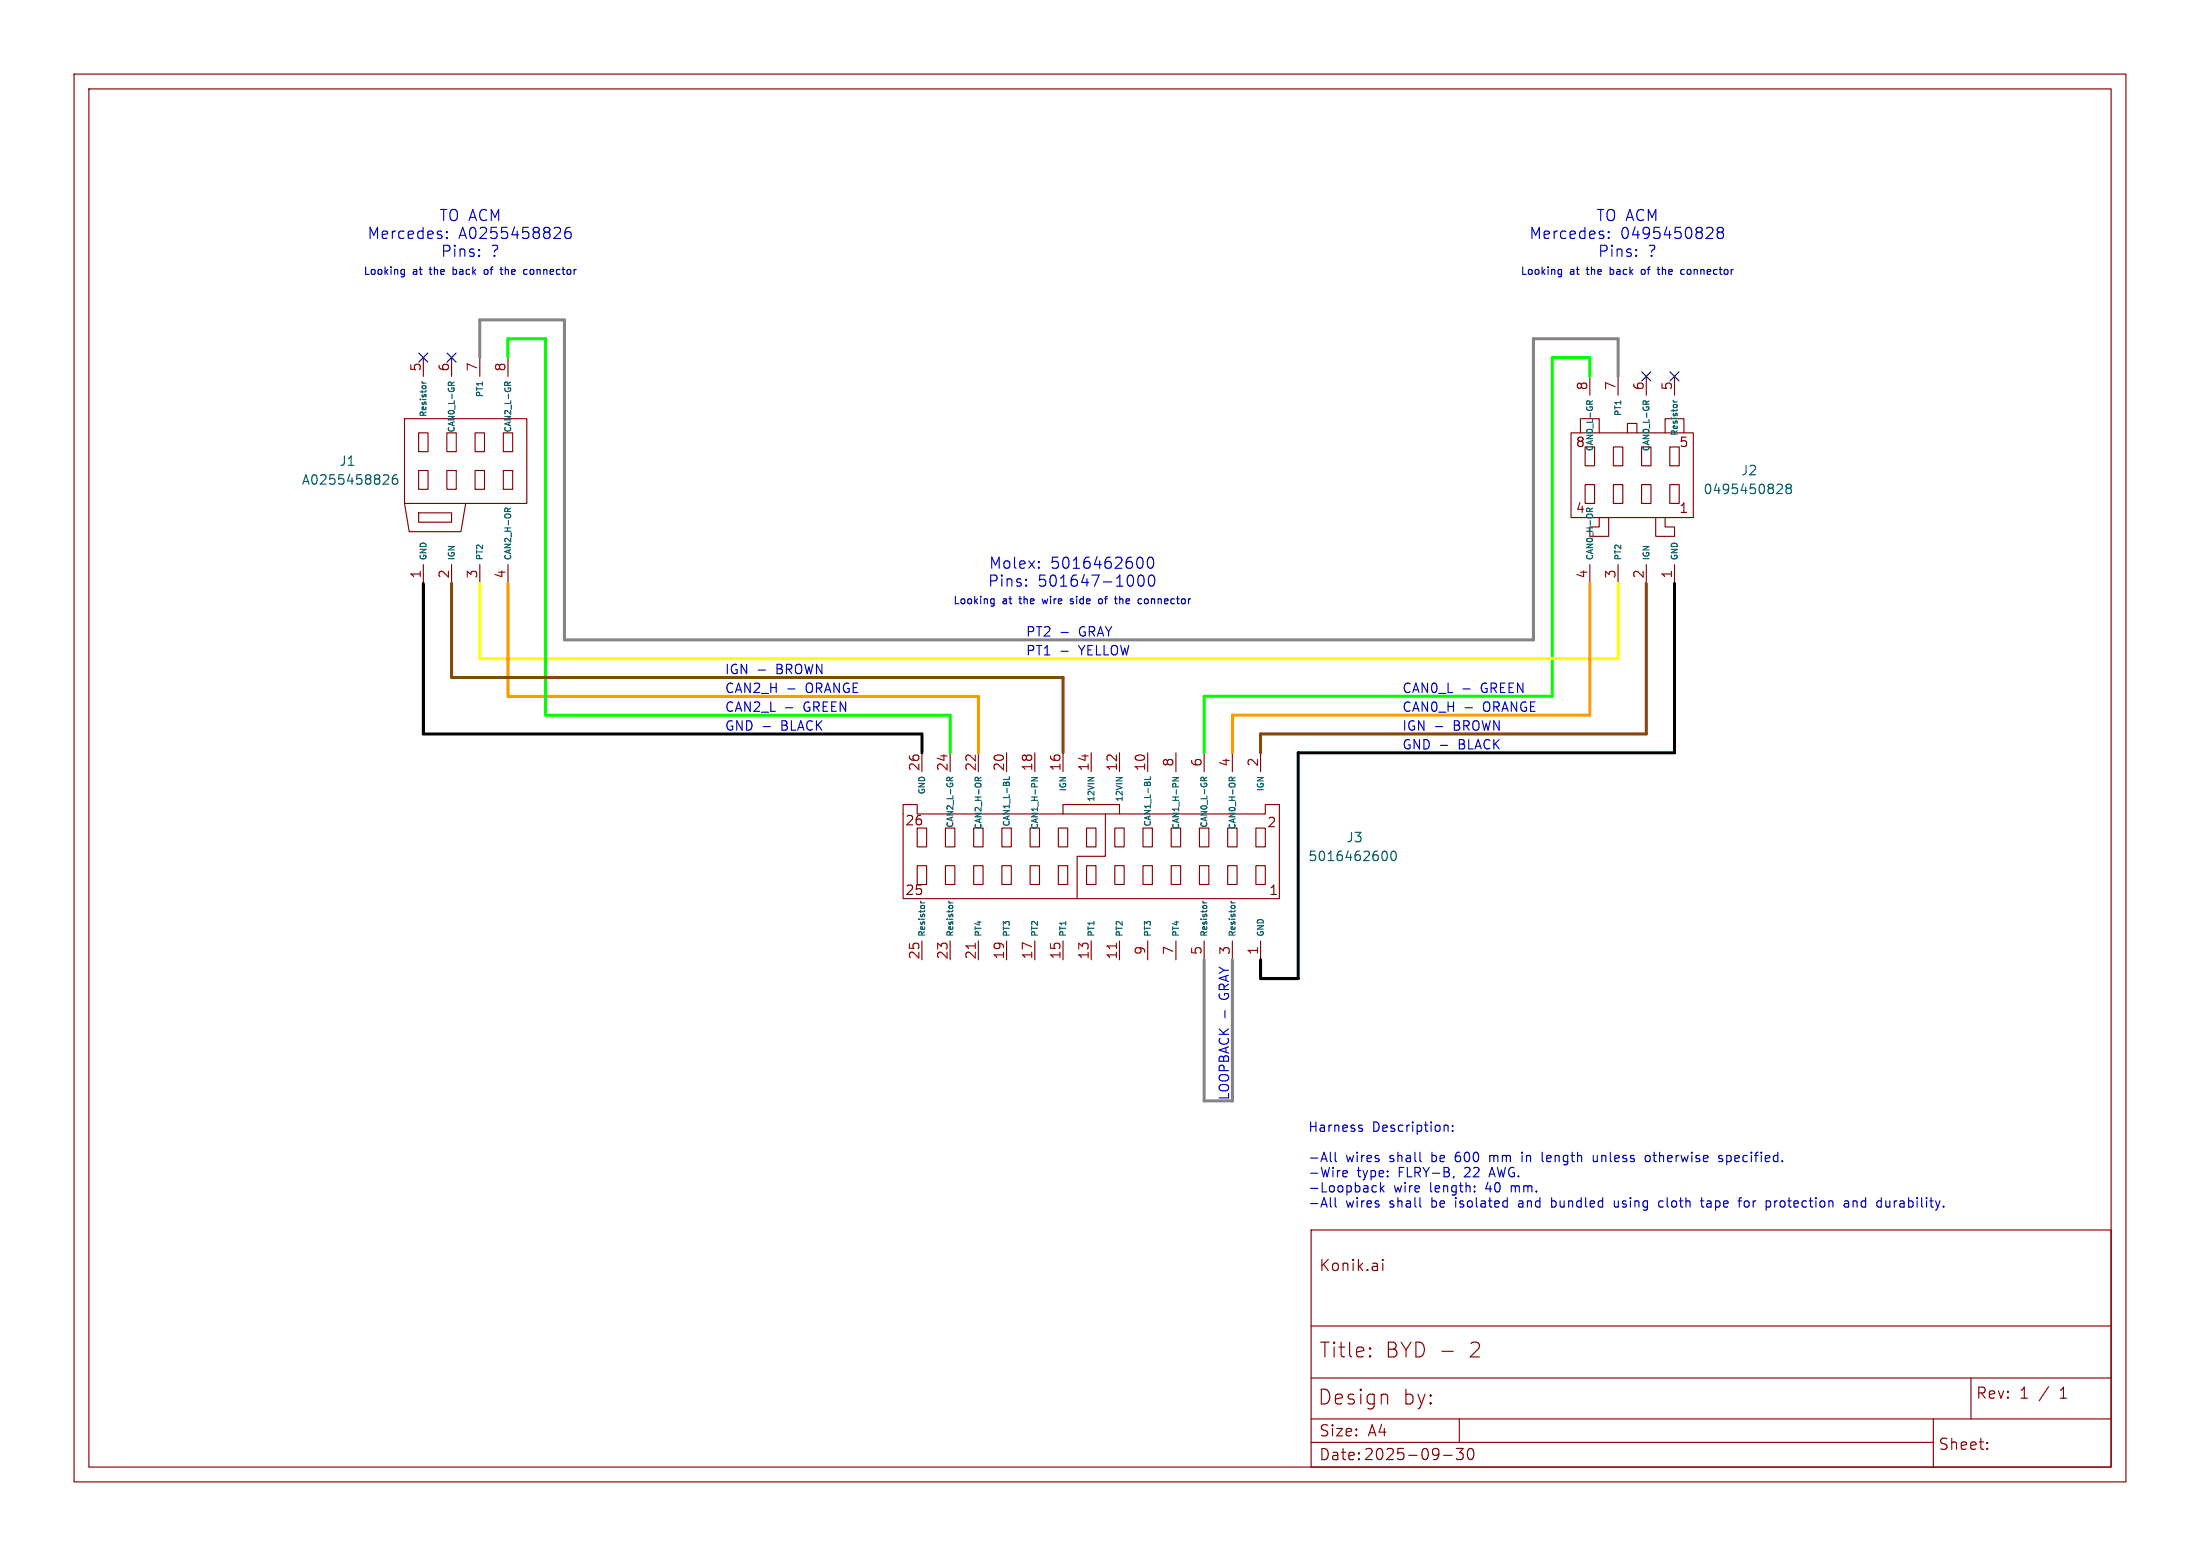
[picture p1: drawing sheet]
<svg xmlns="http://www.w3.org/2000/svg" width="297mm" height="210mm" viewBox="0 0 297 210" stroke-linecap="round" stroke-linejoin="round" font-family="sans-serif">
<g fill="none" stroke="#840000" stroke-width=".15">
<path d="M10 10h277v190h-277zM12 12h273v186h-273zM54.6 56.5h16.5v11.4h-8.2l-.7 3.9h-7l-.6-3.9zM56.5 58.4h1.3v2.6h-1.3zM57.1 48.3v2.5M60.3 58.4h1.3v2.6h-1.3zM61 48.3v2.5M64.1 58.4h1.3v2.6h-1.3zM64.8 48.3v2.5M67.9 58.4h1.3v2.6h-1.3zM68.6 48.3v2.5M212.1 58.4h16.5v11.5h-16.5z"/>
<path d="M213.4 58.4v-1.9h2.5v1.9M214.6 50.8v2.5M218.4 50.8v2.5M219.7 58.4v-1.2h1.3v1.2M222.2 50.8v2.5M224.8 58.4v-1.9h2.5v1.9M226.1 50.8v2.5M54.6 67.9h8.3M56.5 63.5h1.3v2.5h-1.3zM56.5 69.2h4.5v1.3h-4.5zM57.1 76.2v2.5M60.3 63.5h1.3v2.5h-1.3z"/>
<path d="M61 76.2v2.5M64.1 63.5h1.3v2.5h-1.3zM64.8 76.2v2.5M67.9 63.5h1.3v2.5h-1.3zM68.6 76.2v2.5M214 60.3h1.3v2.6h-1.3zM214 65.4h1.3v2.5h-1.3zM214.6 71.1h1.3v-1.2h1.3v2.5h-2.6zM214.6 76.2v2.5M217.8 60.3h1.3v2.6h-1.3zM217.8 65.4h1.3v2.5h-1.3zM218.4 76.2v2.5"/>
<path d="M221.6 60.3h1.3v2.6h-1.3zM221.6 65.4h1.3v2.5h-1.3zM222.2 76.2v2.5M223.5 69.9v2.5h2.6v-1.3h-1.3v-1.2M225.4 60.3h1.3v2.6h-1.3zM225.4 65.4h1.3v2.5h-1.3zM226.1 76.2v2.5M121.9 108.6h1.9v1.3h19.7v-1.3h7.6v1.3h19.7v-1.3h1.9v12.7h-50.8zM123.8 111.8h1.3v2.5h-1.3zM123.8 116.8h1.3v2.6h-1.3zM124.5 101.6v2.5M127.6 111.8h1.3v2.5h-1.3z"/>
<path d="M127.6 116.8h1.3v2.6h-1.3zM128.3 101.6v2.5M131.4 111.8h1.3v2.5h-1.3zM131.4 116.8h1.3v2.6h-1.3zM132.1 101.6v2.5M135.3 111.8h1.2v2.5h-1.2zM135.3 116.8h1.2v2.6h-1.2zM135.9 101.6v2.5M139.1 111.8h1.2v2.5h-1.2zM139.1 116.8h1.2v2.6h-1.2zM139.7 101.6v2.5M142.9 111.8h1.2v2.5h-1.2z"/>
<path d="M142.9 116.8h1.2v2.6h-1.2zM143.5 109.9h7.6M143.5 101.6v2.5M146.7 111.8h1.3v2.5h-1.3zM146.7 116.8h1.3v2.6h-1.3zM147.3 101.6v2.5M149.2 109.9v5.7h-3.8v5.7M150.5 111.8h1.3v2.5h-1.3zM150.5 116.8h1.3v2.6h-1.3zM151.1 101.6v2.5M154.3 111.8h1.3v2.5h-1.3zM154.3 116.8h1.3v2.6h-1.3z"/>
<path d="M154.9 101.6v2.5M158.1 111.8h1.3v2.5h-1.3zM158.1 116.8h1.3v2.6h-1.3zM158.7 101.6v2.5M161.9 111.8h1.3v2.5h-1.3zM161.9 116.8h1.3v2.6h-1.3zM162.6 101.6v2.5M165.7 111.8h1.3v2.5h-1.3zM165.7 116.8h1.3v2.6h-1.3zM166.4 101.6v2.5M169.5 111.8h1.3v2.5h-1.3zM169.5 116.8h1.3v2.6h-1.3z"/>
<path d="M170.2 101.6v2.5M124.5 127v2.5M128.3 127v2.5M132.1 127v2.5M135.9 127v2.5M139.7 127v2.5M143.5 127v2.5M147.3 127v2.5M151.1 127v2.5M154.9 127v2.5M158.7 127v2.5M162.6 127v2.5"/>
<path d="M166.4 127v2.5M170.2 127v2.5M177 179h108M177 166h108v32h-108zM186.7 170v.1M186.7 170.5v1M186.7 170l-.1 .1h.1M177 191.5h108M177 186h108M177 194.7h84M185 183h.1l-.1 .1M185 183h-.1l.1 .1"/>
<path d="M185 181.9v.2M185 183v.1M185 181.9l.1 .1-.1 .1M185 181.9l-.1 .1 .1 .1M187.2 188.3l.1 .1v1.1M194.7 182.4h1.5M194.9 196.4h1.1M196.6 195.5h.9l-.5 .6a.41 .41 0 0 1 .5 .3v.3l-.1 .2-.6 .1-.2-.1M197 191.5v3.2M198.2 195.6a.36 .36 0 0 1 .4-.1 .36 .36 0 0 1 .3 .3 .77 .77 0 0 1-.4 1.2 .91 .91 0 0 1-.3-1.4zM261 191.5v6.5M266.1 186v5.5"/>
<path d="M268.3 195.5v.1M268.3 195.5h-.1l.1 .1M268.3 194.7v.1M268.3 194.7l-.1 .1h.1"/>
</g>
<g fill="none" stroke="#006464" stroke-width=".15">
<path d="M57 51.7h.5M57 51.5l.1 .2M60.5 52v-.3l.2-.1h.2v.4M61.3 51.6l-.4 .2M65.1 51.6v.4M68.1 52v-.3l.2-.1h.2l.1 .4M68.9 51.6l-.3 .2M214.2 54.6v-.3l.1-.2 .3 .1v.4M215 54.1l-.4 .3M218.8 54.1v.5M221.8 54.6v-.3l.2-.2 .2 .1v.4M222.6 54.1l-.4 .3"/>
<path d="M225.9 54.3h.5M225.9 54l.1 .3M51.9 64.1h.5l.1 .3-.1 .2-.7 .7h.8M53.6 64.1a.5 .5 0 0 0-.6 .5v.5l.1 .2h.4l.1-.1 .1-.4-.1-.2h-.4l-.2 .2M68.1 69v-.3l.2-.1 .2 .1 .1 .3M68.9 68.6l-.3 .2M214.2 68.7l.1-.1h.2l.1 .4M215 68.6l-.4 .2M240.1 65.3l.4 .1 .1 .3v.2l-.8 .7h.8M241.4 65.9l-.3-.2 .3-.4h.2l.2 .3-.2 .3M241.4 65.9l-.3 .2 .1 .4 .2 .1h.3l.1-.2v-.3l-.2-.2M241.4 65.9h.2"/>
<path d="M127.8 105.4v-.3l.2-.2 .2 .1 .1 .4M128.6 104.9l-.3 .3M131.6 105.4v-.3l.2-.2 .2 .1 .1 .4M132.4 104.9l-.3 .3M136.3 104.8v.4h-.8M139.3 104.9h.8l-.8 .5h.8M146.9 104.9h.8l-.8 .5M150.7 104.9h.8l-.8 .5M155.3 104.8v.4h-.8M158.3 104.9h.8l-.8 .5h.8M162.1 105.4v-.3l.2-.2 .2 .1v.4M162.9 104.9l-.4 .3"/>
<path d="M165.9 105.4v-.3l.2-.2 .2 .1 .1 .4M166.7 104.9l-.3 .3M186.9 114.9h.1a.79 .79 0 0 1 0 1.2h-.1M187.9 115l.3-.1a.79 .79 0 0 1 0 1.2h-.3l-.1-.2v-.5zM124.3 121.9h.5M124.3 121.6l.1 .3M128.1 121.9h.5M128.1 121.6l.2 .3M162.4 121.9h.5M162.4 121.6l.1 .3M166.2 121.9h.5M166.2 121.6l.2 .3"/>
</g>
<path d="M131.7 127.3v.7M150.7 127.3v.7" fill="none" stroke="#a90000" stroke-width=".15"/>
<g fill="none" stroke="#0000c2" stroke-width=".15">
<path d="M54.2 37h.4M54.2 36.4h.4M54.6 36.4v.8l-.1 .1-.2 .1M60.3 32l.1 .1-.1 .1M60.3 32l-.1 .1 .1 .1M60.3 31.3v.1M60.3 32v.2M60.3 31.3h.1l-.1 .1M60.3 31.3h-.1l.1 .1M64.7 34.5v.1M64.7 34.5h-.1l.1 .1M64.7 33.7v.1"/>
<path d="M64.7 33.7h-.1l.1 .1M65.7 36.4h-.2l-.1 .2v.3l.3 .1M67.5 36.4h.4M67.7 37h.2M70.9 36.4h.3M71.2 37h-.3M75.5 30.8a.41 .41 0 0 1 .1 .5l-.8 .9h.9M77 30.7a.59 .59 0 0 0-.7 .6v.6l.1 .2 .4 .1 .2-.2 .1-.5-.1-.2h-.5l-.2 .2M210.4 37h.4M210.4 36.4h.4M210.8 36.4v.8l-.1 .1-.2 .1M217.2 32v.1v.1"/>
<path d="M217.2 32l-.1 .1 .1 .1M217.2 31.3v.1M217.2 32v.2M217.2 31.3h-.1l.1 .1M220.9 34.5h.1l-.1 .1M220.9 34.5h-.1l.1 .1M220.9 33.7v.1M220.9 34.5v.1M220.9 33.7h.1l-.1 .1M220.9 33.7h-.1l.1 .1M221.9 36.4h-.2l-.1 .2v.3l.3 .1M223.7 36.4h.4"/>
<path d="M223.9 37h.2M227.1 36.4h.3M227.4 37h-.3M231 30.7l.1 .1a.41 .41 0 0 1 .1 .5l-.9 .9h.9M232.1 31.3l-.3 .3v.3l.3 .3 .4-.1 .2-.2-.1-.4-.2-.2M232.1 31.3h-.1a.31 .31 0 0 1-.2-.4 .31 .31 0 0 1 .3-.2l.4 .1a.31 .31 0 0 1 .2 .3 .31 .31 0 0 1-.3 .2M232.1 31.3h.3M138.5 79h.1l-.1 .1M138.5 79v.1M138.5 78.2v.1M138.5 78.2l.1 .1h-.1M140.2 76.6h.1l-.1 .1"/>
<path d="M140.2 76.6v.1M140.2 75.8v.1M140.2 75.8h.1l-.1 .1M154 77.6h.1a.94 .94 0 0 1 0 1.5h-.1a.91 .91 0 0 1-.3-1.3M154 75.2a.94 .94 0 0 1 0 1.5M155 75.3a.36 .36 0 0 1 .4-.1 .36 .36 0 0 1 .3 .3 .77 .77 0 0 1-.5 1.2 .91 .91 0 0 1-.2-1.4zM155.2 77.8a.36 .36 0 0 1 .3-.2 .36 .36 0 0 1 .3 .3 .77 .77 0 0 1-.4 1.2 .91 .91 0 0 1-.2-1.3zM102.4 90.4h.9M103 98.1h1M106.1 95.5h.9M106.4 93h.9M133.8 81.4h.4"/>
<path d="M133.8 80.9h.4M134.2 80.8v.8l-.1 .2h-.2M140.7 80.8l.2 .7M143.2 85.4h1M143.2 87.9h1M144.5 81.4l.3 .1M144.8 80.8l-.3 .2v.1l.3 .1M148.4 80.9l.1-.1 .3 .1v.4l-.1 .1-.2 .1-.1-.1zM151.2 80.5v1M151.3 80.8l-.1 .1M154.8 80.8l-.2 .1-.1 .1v.4l.3 .1M193.8 98.1h1"/>
<path d="M197.5 93h1M197.8 95.5h1M194.5 100.6h.9M165.4 136.4v1M179.6 155.5v1.1l.2 .2M180.3 155.5v1.1l.1 .2M181.3 158.7l.2 .1h.3M181.3 158.2l.2-.2h.2l.2 .2v.1l-.6 .1M183.6 152.3h.3v.2l-.1 .2h-.3M183.6 151.9h.3M186.4 159.6v1.3M191.7 156.7l.2 .1"/>
<path d="M195 151.9h.4l.1 .8M196.1 152.6v.1M196.1 151.9v.1M196.3 158.8l-.1 .2M201.1 155.9v.9M201.3 155.9l-.2 .2M205.5 155.5v.1M205.5 155.9v.9M208.2 155.5v1.1l.2 .2M215.1 155.9l.1 .8 .3 .1 .1-.1M215.6 155.9v.9M222.2 156.1l.1-.2 .4 .2 .1 .4-.1 .2-.4 .1-.1-.1z"/>
<path d="M232.5 156l-.3-.1-.2 .2 .1 .2 .4 .1v.3h-.5M233.1 156.7l.1 .1M233.1 155.9v1.3M233.2 155.9l-.1 .1M179.6 161.7v1l.2 .2M180.3 161.7v1l.1 .2M185.3 160.8h.5M186.5 160.4l.4 .5M186.9 160l-.5 .5M191.7 162.9h.2M199.1 160.8v.1M199.1 160.1v.1"/>
<path d="M205.2 162.1h-.1M205.2 162.4a.25 .25 0 0 0-.2 .3 .25 .25 0 0 0 .2 .2M209.5 161.7v1.2M209.5 162.9h.3M209.8 162.1h-.3M217.9 162.1l.1 .8h.3l.2-.1M224.5 162.1h-.3l-.3 .2v.4l.1 .2h.5M229.5 162.1h.5M229.7 161.7v1l.1 .2h.2M230.6 162.1h-.1M230.6 162.4a.25 .25 0 0 0-.2 .3 .25 .25 0 0 0 .2 .2M235.9 162.1h-.3l-.1 .2v.5l.4 .1"/>
<path d="M239.6 162.1v.8M239.8 162.1l-.2 .2M249 162.1h.5l.1 .8M249.6 162.4h-.5a.25 .25 0 0 0-.1 .3 .25 .25 0 0 0 .1 .2h.5M250.2 162.1v.8M250.5 162.1l-.3 .1M254.6 162.1v.8h.3l.2-.1"/>
</g>
<path d="M64.8 48.3v-5.1h11.4v43.2h130.8v-40.7h11.4v5.1M162.6 129.5v19.1h3.8v-19.1" fill="none" stroke="#848484" stroke-width=".41"/>
<path d="M68.6 48.3v-2.6h5.1v50.8h54.6v5.1M214.6 50.8v-2.5h-5.1v45.7h-46.9v7.6" fill="none" stroke="#0f0" stroke-width=".41"/>
<path d="M64.8 78.7v10.2h153.6v-10.2" fill="none" stroke="#ff0" stroke-width=".41"/>
<path d="M57.1 78.7v20.4h67.4v2.5M226.1 78.7v22.9h-50.8v30.5h-5.1v-2.6" fill="none" stroke="#000" stroke-width=".41"/>
<path d="M68.6 78.7v15.3h63.5v7.6M214.6 78.7v17.8h-48.2v5.1" fill="none" stroke="#f90" stroke-width=".41"/>
<path d="M61 78.7v12.7h82.5v10.2M222.2 78.7v20.4h-52v2.5" fill="none" stroke="#804d00" stroke-width=".41"/>
<path d="M56.5 47.7l1.3 1.2M57.8 47.7l-1.3 1.2M60.4 47.7l1.2 1.2M61.6 47.7l-1.2 1.2M221.6 50.2l1.3 1.2M222.9 50.2l-1.3 1.2M225.5 50.2l1.2 1.2M226.7 50.2l-1.2 1.2" fill="none" stroke="#000084" stroke-width=".15"/>
<g font-size="2.8" fill="#840000">
<text x="178" y="183.5">Title:</text>
<text x="186.9" y="183.5">BYD -</text>
<text x="198.3" y="183.5">2</text>
<text x="177.8" y="189.8">Design</text>
<text x="189.3" y="189.8">by:</text>
</g>
<g font-size="2.1" fill="#0000c2">
<text x="49.5" y="32.5">Mercedes:</text>
<text x="59.2" y="30.1">TO ACM</text>
<text x="59.5" y="34.9">Pins:</text>
<text x="61.9" y="32.5">A0255458826</text>
<text x="66.3" y="34.9">?</text>
<text x="206.4" y="32.5">Mercedes:</text>
<text x="215.5" y="30.1">TO ACM</text>
<text x="215.7" y="34.9">Pins:</text>
<text x="218.8" y="32.5">0495450828</text>
<text x="222.5" y="34.9">?</text>
<text x="133.5" y="77">Molex:</text>
<text x="141.8" y="77">5016462600</text>
<text x="133.3" y="79.4">Pins:</text>
<text x="140.1" y="79.4">501647-1000</text>
</g>
<g font-size="2.1" fill="#840000">
<text x="178" y="171.8">Konik.ai</text>
<text x="266.7" y="189">Rev:</text>
<text x="272.6" y="189">1</text>
<text x="275.4" y="189">/</text>
<text x="278.2" y="189">1</text>
<text x="178" y="197.3">Date: 2025-09-30</text>
<text x="178" y="194.1">Size:</text>
<text x="184.7" y="194.1">A4</text>
<text x="261.6" y="195.9">Sheet:</text>
</g>
<g font-size="1.8" fill="#a90000">
<text x="56.9" y="50.2" transform="rotate(-90 56.9 50.2)">5</text>
<text x="60.7" y="50.2" transform="rotate(-90 60.7 50.2)">6</text>
<text x="64.5" y="50.2" transform="rotate(-90 64.5 50.2)">7</text>
<text x="68.3" y="50.2" transform="rotate(-90 68.3 50.2)">8</text>
<text x="214.4" y="52.8" transform="rotate(-90 214.4 52.8)">8</text>
<text x="218.2" y="52.8" transform="rotate(-90 218.2 52.8)">7</text>
<text x="222" y="52.8" transform="rotate(-90 222 52.8)">6</text>
<text x="225.8" y="52.8" transform="rotate(-90 225.8 52.8)">5</text>
<text x="56.9" y="78.2" transform="rotate(-90 56.9 78.2)">1</text>
<text x="60.7" y="78.2" transform="rotate(-90 60.7 78.2)">2</text>
<text x="64.5" y="78.2" transform="rotate(-90 64.5 78.2)">3</text>
<text x="68.3" y="78.2" transform="rotate(-90 68.3 78.2)">4</text>
<text x="214.4" y="78.2" transform="rotate(-90 214.4 78.2)">4</text>
<text x="218.2" y="78.2" transform="rotate(-90 218.2 78.2)">3</text>
<text x="222" y="78.2" transform="rotate(-90 222 78.2)">2</text>
<text x="225.8" y="78.2" transform="rotate(-90 225.8 78.2)">1</text>
<text x="124.2" y="104.2" transform="rotate(-90 124.2 104.2)">26</text>
<text x="128" y="104.2" transform="rotate(-90 128 104.2)">24</text>
<text x="131.8" y="104.2" transform="rotate(-90 131.8 104.2)">22</text>
<text x="135.6" y="104.2" transform="rotate(-90 135.6 104.2)">20</text>
<text x="139.4" y="104.2" transform="rotate(-90 139.4 104.2)">18</text>
<text x="143.3" y="104.2" transform="rotate(-90 143.3 104.2)">16</text>
<text x="147.1" y="104.2" transform="rotate(-90 147.1 104.2)">14</text>
<text x="150.9" y="104.2" transform="rotate(-90 150.9 104.2)">12</text>
<text x="154.7" y="104.2" transform="rotate(-90 154.7 104.2)">10</text>
<text x="158.5" y="103.6" transform="rotate(-90 158.5 103.6)">8</text>
<text x="162.3" y="103.6" transform="rotate(-90 162.3 103.6)">6</text>
<text x="166.1" y="103.6" transform="rotate(-90 166.1 103.6)">4</text>
<text x="169.9" y="103.6" transform="rotate(-90 169.9 103.6)">2</text>
<text x="124.2" y="129.6" transform="rotate(-90 124.2 129.6)">25</text>
<text x="128" y="129.6" transform="rotate(-90 128 129.6)">23</text>
<text x="131.8" y="129.6" transform="rotate(-90 131.8 129.6)">21</text>
<text x="135.6" y="129.6" transform="rotate(-90 135.6 129.6)">19</text>
<text x="139.4" y="129.6" transform="rotate(-90 139.4 129.6)">17</text>
<text x="143.3" y="129.6" transform="rotate(-90 143.3 129.6)">15</text>
<text x="147.1" y="129.6" transform="rotate(-90 147.1 129.6)">13</text>
<text x="150.9" y="129.6" transform="rotate(-90 150.9 129.6)">11</text>
<text x="154.7" y="129" transform="rotate(-90 154.7 129)">9</text>
<text x="158.5" y="129" transform="rotate(-90 158.5 129)">7</text>
<text x="162.3" y="129" transform="rotate(-90 162.3 129)">5</text>
<text x="169.9" y="129" transform="rotate(-90 169.9 129)">1</text>
</g>
<g font-size="1.8" fill="#006464">
<text x="40.6" y="65.6">A0255458826</text>
<text x="45.7" y="63.1">J1</text>
<text x="235" y="64.4">J2</text>
<text x="212.7" y="69.4">4</text>
<text x="229.9" y="66.9">0495450828</text>
<text x="181.7" y="113.9">J3</text>
<text x="176.5" y="116.4">5016462600</text>
</g>
<g font-size="1.8" fill="#840000">
<text x="212.7" y="60.6">8</text>
<text x="226.6" y="60.6">5</text>
<text x="226.6" y="69.4">1</text>
<text x="122.1" y="111.6">26</text>
<text x="171" y="111.9">2</text>
<text x="122.1" y="121">25</text>
<text x="171.3" y="121">1</text>
</g>
<g font-size="1.8" fill="#0000c2">
<text x="138.4" y="86">PT2</text>
<text x="138.4" y="88.6">PT1</text>
<text x="145.8" y="86">GRAY</text>
<text x="145.8" y="88.6">YELLOW</text>
<text x="97.8" y="93.6">CAN2_H</text>
<text x="97.8" y="91.1">IGN -</text>
<text x="104.9" y="91.1">BROWN</text>
<text x="108.9" y="93.6">ORANGE</text>
<text x="189.2" y="93.6">CAN0_L</text>
<text x="200" y="93.6">GREEN</text>
<text x="97.8" y="96.2">CAN2_L</text>
<text x="97.8" y="98.7">GND -</text>
<text x="105.6" y="98.7">BLACK</text>
<text x="108.6" y="96.2">GREEN</text>
<text x="189.2" y="101.3">GND -</text>
<text x="189.2" y="98.7">IGN -</text>
<text x="189.2" y="96.2">CAN0_H</text>
<text x="196.3" y="98.7">BROWN</text>
<text x="197" y="101.3">BLACK</text>
<text x="200.3" y="96.2">ORANGE</text>
<text x="166" y="134.8" transform="rotate(-90 166 134.8)">GRAY 3</text>
<text x="166" y="148.6" transform="rotate(-90 166 148.6)">LOOPBACK</text>
<text x="176.5" y="153">Harness</text>
<text x="185.3" y="153">Description:</text>
<text x="176.5" y="157.1">-All</text>
<text x="176.5" y="159.1">-Wire</text>
<text x="176.5" y="161.2">-Loopback</text>
<text x="181.7" y="157.1">wires</text>
<text x="183.2" y="159.1">type:</text>
<text x="187.7" y="157.1">shall</text>
<text x="188.2" y="161.2">wire</text>
<text x="188.9" y="159.1">FLRY-B,</text>
<text x="193.1" y="161.2">length:</text>
<text x="193.5" y="157.1">be</text>
<text x="196.9" y="157.1">600</text>
<text x="198" y="159.1">22</text>
<text x="200.8" y="161.2">40</text>
<text x="201.6" y="159.1">AWG.</text>
<text x="201.7" y="157.1">mm</text>
<text x="204.4" y="161.2">mm.</text>
<text x="206.3" y="157.1">in</text>
<text x="209.2" y="157.1">length</text>
<text x="216.3" y="157.1">unless</text>
<text x="223.6" y="157.1">otherwise</text>
<text x="233.7" y="157.1">specified.</text>
<text x="176.5" y="163.2">-All</text>
<text x="181.7" y="163.2">wires</text>
<text x="187.7" y="163.2">shall</text>
<text x="193.5" y="163.2">be</text>
<text x="196.9" y="163.2">isolated</text>
<text x="205.7" y="163.2">and</text>
<text x="210.3" y="163.2">bundled</text>
<text x="219" y="163.2">using</text>
<text x="225.2" y="163.2">cloth</text>
<text x="231.2" y="163.2">tape</text>
<text x="236.4" y="163.2">for</text>
<text x="240.3" y="163.2">protection</text>
<text x="251.1" y="163.2">and</text>
<text x="255.7" y="163.2">durability.</text>
</g>
<g font-size="1.4" fill="#0000c2">
<text x="49" y="37.3">Looking</text>
<text x="55.7" y="37.3">at</text>
<text x="58.2" y="37.3">the</text>
<text x="61.6" y="37.3">back</text>
<text x="66.1" y="37.3">of</text>
<text x="68.6" y="37.3">the</text>
<text x="71.9" y="37.3">connector</text>
<text x="205.2" y="37.3">Looking</text>
<text x="211.9" y="37.3">at</text>
<text x="214.4" y="37.3">the</text>
<text x="217.8" y="37.3">back</text>
<text x="222.3" y="37.3">of</text>
<text x="224.8" y="37.3">the</text>
<text x="228.1" y="37.3">connector</text>
<text x="128.6" y="81.8">Looking</text>
<text x="135.3" y="81.8">at</text>
<text x="137.8" y="81.8">the</text>
<text x="141.2" y="81.8">wire</text>
<text x="145.2" y="81.8">side</text>
<text x="149.3" y="81.8">of</text>
<text x="151.8" y="81.8">the</text>
<text x="155.1" y="81.8">connector</text>
</g>
<g font-size="1.1" fill="#006464">
<text x="65.4" y="53.8" transform="rotate(-90 65.4 53.8)">PT1</text>
<text x="57.8" y="56.4" transform="rotate(-90 57.8 56.4)">Resistor</text>
<text x="61.6" y="58.5" transform="rotate(-90 61.6 58.5)">CAN0_L-GR</text>
<text x="69.2" y="58.5" transform="rotate(-90 69.2 58.5)">CAN2_L-GR</text>
<text x="219.1" y="56.3" transform="rotate(-90 219.1 56.3)">PT1</text>
<text x="226.7" y="59" transform="rotate(-90 226.7 59)">Resistor</text>
<text x="215.3" y="61.1" transform="rotate(-90 215.3 61.1)">CAN0_L-GR</text>
<text x="222.9" y="61.1" transform="rotate(-90 222.9 61.1)">CAN0_L-GR</text>
<text x="57.8" y="75.7" transform="rotate(-90 57.8 75.7)">GND</text>
<text x="61.6" y="75.7" transform="rotate(-90 61.6 75.7)">IGN</text>
<text x="65.4" y="75.7" transform="rotate(-90 65.4 75.7)">PT2</text>
<text x="69.2" y="75.7" transform="rotate(-90 69.2 75.7)">CAN2_H-OR</text>
<text x="215.3" y="75.7" transform="rotate(-90 215.3 75.7)">CAN0_H-OR</text>
<text x="219.1" y="75.7" transform="rotate(-90 219.1 75.7)">PT2</text>
<text x="222.9" y="75.7" transform="rotate(-90 222.9 75.7)">IGN</text>
<text x="226.7" y="75.7" transform="rotate(-90 226.7 75.7)">GND</text>
<text x="125.1" y="107.4" transform="rotate(-90 125.1 107.4)">GND</text>
<text x="144.1" y="107" transform="rotate(-90 144.1 107)">IGN</text>
<text x="170.8" y="107" transform="rotate(-90 170.8 107)">IGN</text>
<text x="128.9" y="111.9" transform="rotate(-90 128.9 111.9)">CAN2_L-GR</text>
<text x="132.7" y="112.1" transform="rotate(-90 132.7 112.1)">CAN2_H-OR</text>
<text x="136.5" y="111.7" transform="rotate(-90 136.5 111.7)">CAN1_L-BL</text>
<text x="140.3" y="112.1" transform="rotate(-90 140.3 112.1)">CAN1_H-PN</text>
<text x="147.9" y="108.4" transform="rotate(-90 147.9 108.4)">12VIN</text>
<text x="151.8" y="108.4" transform="rotate(-90 151.8 108.4)">12VIN</text>
<text x="155.6" y="111.7" transform="rotate(-90 155.6 111.7)">CAN1_L-BL</text>
<text x="159.4" y="112.1" transform="rotate(-90 159.4 112.1)">CAN1_H-PN</text>
<text x="163.2" y="111.9" transform="rotate(-90 163.2 111.9)">CAN0_L-GR</text>
<text x="167" y="112.1" transform="rotate(-90 167 112.1)">CAN0_H-OR</text>
<text x="125.1" y="126.5" transform="rotate(-90 125.1 126.5)">Resistor</text>
<text x="128.9" y="126.5" transform="rotate(-90 128.9 126.5)">Resistor</text>
<text x="132.7" y="126.5" transform="rotate(-90 132.7 126.5)">PT4</text>
<text x="136.5" y="126.5" transform="rotate(-90 136.5 126.5)">PT3</text>
<text x="140.3" y="126.5" transform="rotate(-90 140.3 126.5)">PT2</text>
<text x="144.1" y="126.5" transform="rotate(-90 144.1 126.5)">PT1</text>
<text x="147.9" y="126.5" transform="rotate(-90 147.9 126.5)">PT1</text>
<text x="151.8" y="126.5" transform="rotate(-90 151.8 126.5)">PT2</text>
<text x="155.6" y="126.5" transform="rotate(-90 155.6 126.5)">PT3</text>
<text x="159.4" y="126.5" transform="rotate(-90 159.4 126.5)">PT4</text>
<text x="163.2" y="126.5" transform="rotate(-90 163.2 126.5)">Resistor</text>
<text x="167" y="126.5" transform="rotate(-90 167 126.5)">Resistor</text>
<text x="170.8" y="126.5" transform="rotate(-90 170.8 126.5)">GND</text>
</g>
</svg>
